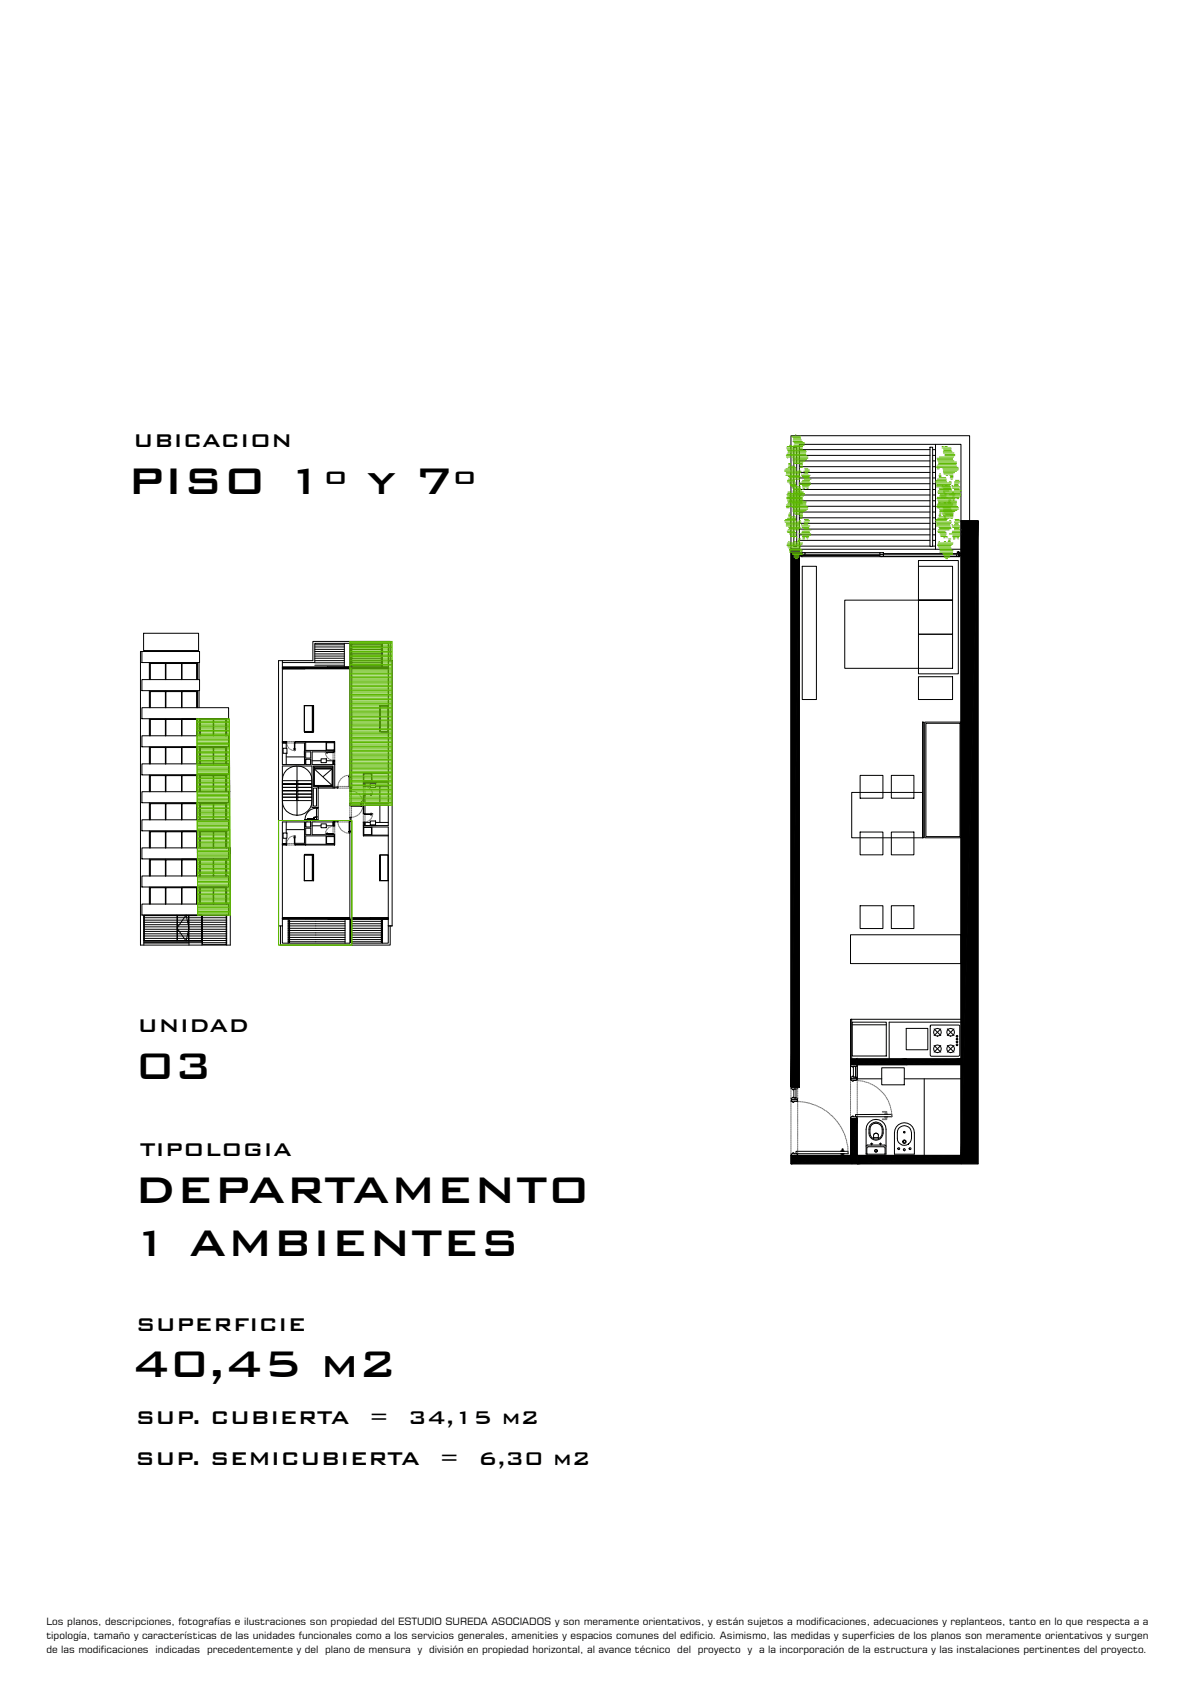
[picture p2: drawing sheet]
<svg xmlns="http://www.w3.org/2000/svg" width="210mm" height="297mm" viewBox="0 0 210 297" stroke-linecap="round" stroke-linejoin="round" font-family="sans-serif">
<g fill="none" stroke="#000" stroke-width=".18">
<path d="M140 78.9h.5v17.5h-.5zM140.9 79.3h23.1M164 78.9h.4v17.5h-.4zM164.4 79.3h.5M164.9 78.4v18.5M139.4 96.9h1.5v94.8h-1.5zM140.9 96.9h28.5M140.9 97.5h.3v.5h-.3zM140.9 80.3h23.1M140.9 81.3h23.1M140.9 82.3h23.1M140.9 83.3h23.1"/>
<path d="M140.9 84.3h23.1M140.9 85.3h23.1M140.9 86.3h23.1M140.9 87.3h23.1M140.9 88.3h23.1M140.9 89.3h23.1M140.9 90.3h23.1M140.9 91.3h23.1M140.9 92.3h23.1M140.9 93.3h23.1M140.9 94.3h23.1M140.9 95.3h23.1"/>
<path d="M140.9 96.3h23.1M141.2 98h13.9M141.2 97.6h.2M141.4 97.5h.5v.2h-.5zM141.4 97.4h-.2v.8h28v-.8h-.2M141.4 99.9h2.5v23.5h-2.5zM141.9 97.7h13.2M141.9 97.5h13.2M155.1 97.8h.6v.3h-.6zM155.1 97.5h.6v.2h-.6zM155.7 98.1h13M155.7 97.8h13"/>
<path d="M155.7 97.6h13.5M161.9 99.9v-1.1h7.1v20h-7.1v-.9h-13v-12.1h13M161.9 99.9v5.9h6v6h-6v-6h6v-5.9zM164.4 80.3h.5M164.4 81.3h.5M164.4 82.3h.5M164.4 83.3h.5M164.4 84.3h.5M164.4 85.3h.5M164.4 86.3h.5M164.4 87.3h.5M164.4 88.3h.5"/>
<path d="M164.4 89.3h.5M164.4 90.3h.5M164.4 91.3h.5M164.4 92.3h.5M164.4 93.3h.5M164.4 94.3h.5M164.4 95.3h.5M164.4 96.3h.5M168.7 97.8h.3v.3h-.3zM168.7 97.3l.3 .1zM169 98h.2M169.2 97.5h.2v.5h-.2z"/>
<path d="M169.4 91.9v-13.5h-28.5v18.5h-1.5v-20.1h31.5v15.1M169.4 91.9h3M169.4 91.9h3v113.3h-33v-1.4M25 114.9h10.2v1.9h-10.2zM25 119.8h10.2v2h-10.2zM25.3 114.9h-.5v51.8h15.8v-17.2h-.3M25.3 111.7h9.7v3h-9.7zM26.3 116.8v3M26.4 119.8v-2.9h8.4v2.9v-2.9h-2.8v2.9v-2.8h-2.7v2.8M29.2 116.9v2.9v-2.8h-2.7v2.8M32.1 119.8v-2.8h2.6v2.8M34.8 116.8v3"/>
<path d="M35.1 116.8v3M49.8 117.7l.1 .2zM49.8 116.5v18.3h3.9v-3.8h-1.7v-.2h1.9v1.5h5.1v.3M49.8 117.6h11.9M49.9 117.9h.1zM49.9 117.8h3.7M49.9 117.7h7.8M49.9 117.9h.1M50 117.9h3.6M53.6 117.8l.2 .1zM53.6 117.9h.2zM53.8 117.9h3.9"/>
<path d="M53.8 117.8h3.9M53.8 117.9h7.8M55.5 116.5h5.2M55.5 113.7h5.2M55.5 114.1h5.2M55.5 114.5h5.2M55.5 114.9h5.2M55.5 115.3h5.2M55.5 115.7h5.2M55.5 116.1h5.2M55.5 116.9h5.2M55.5 117.3h5.2"/>
<path d="M57.7 117.7h-7.8v.2h11.7v-.2M57.7 117.8l.1 .1zM57.7 117.7l.1 .1zM57.7 117.6l.1 .1zM57.8 117.7h3.7M57.8 117.6h3.7M57.8 117.8h3.7M57.8 117.8h3.8M60.7 113.5v4.1M61.5 117.7l.1 .1zM61.5 117.6l.1 .1zM61.6 117.7h.1"/>
<path d="M61.6 117.8l.1 .1zM61.7 113.5h.3v4.1h-.3zM61.7 117.6h.3v21.4h-.3zM61.8 113.6h.1v3.9h-.1zM62 117.6h6.5M62 117.8l.1 .1zM62 116.5h5.1M62 113.7h5.1M62 114.1h5.1M62 114.5h5.1M62 114.9h5.1M62 115.3h5.1"/>
<path d="M62 115.7h5.1M62 116.1h5.1M62 116.9h5.1M62 117.3h5.1M62.1 117.9h3.1M62.1 117.8h.1M62.1 117.7v.2h6.3l-.1-.2M62.1 117.7l.2 .1zM62.1 117.7h3.1M62.2 117.8h3M62.3 117.8h2.9M65.2 117.7h.2h-.2"/>
<path d="M65.2 117.8l.2 .1zM65.2 117.7l.2 .1zM65.4 117.8h3M65.4 117.8h2.9M65.4 117.7h2.9M65.4 117.7h2.9h-2.9M65.4 117.9h3M67.2 113.6l.1 3.9zM67.2 116.5h.1M67.2 113.7h.1M67.2 114.1h.1M67.2 114.5h.1"/>
<path d="M67.2 114.9h.1M67.2 115.3h.1M67.2 115.7h.1M67.2 116.1h.1M67.2 116.9h.1M67.2 117.3h.1M67.4 113.5v4.1M68.3 117.8l.1 .1zM68.3 117.7h.1M68.4 117.8l.1 .1zM68.5 116.5v-3h-13v3.3h-5.7M68.5 116.5v21.3h-4.4v.2"/>
<path d="M68.5 116.5h.6v46.8h-.6M68.8 116.5v-3.4h-13.6v3.4h-6.1v46.8h.7M161.9 111.8h6v6.1h-6zM161.9 119.3h6v4.1h-6zM25 124.8h15.3v1.9h-15.3zM25 129.8h15.3v1.9h-15.3zM25 134.7h15.3v2h-15.3zM25 139.6h15.3v2h-15.3zM26.3 121.8v3M26.3 126.7v3.1M26.3 131.7v3M26.3 136.7v2.9"/>
<path d="M26.4 124.8v-2.9h8.4v2.9v-2.9h-2.8v2.9v-2.8h-2.7v2.8M26.4 129.8v-3h8.4v3v-3h-2.8v3v-2.9h-2.7v2.9M26.4 134.7v-3h8.4v3v-3h-2.8v3v-2.9h-2.7v2.9M26.4 139.6v-2.9h8.4v2.9v-2.9h-2.8v2.9v-2.8h-2.7v2.8M29.2 121.9v2.9v-2.8h-2.7v2.8M29.2 126.8v3v-2.9h-2.7v2.9M29.2 131.7v3v-2.9h-2.7v2.9M29.2 136.7v2.9v-2.8h-2.7v2.8M32.1 124.8v-2.8h2.6v2.8M32.1 129.8v-2.9h2.6v2.9M32.1 134.7v-2.9h2.6v2.9M32.1 139.6v-2.8h2.6v2.8"/>
<path d="M34.8 121.8v3M34.8 126.7v3.1M34.8 131.7v3M34.8 136.7v2.9M35.1 121.8v3M35.2 126.7v3.1M35.2 131.7v3M35.2 136.7v2.9M37.6 129.8v-3h2.3v3M37.6 126.8h-2.3v3M37.6 126.9h-2.3v2.9M37.6 134.7v-3h2.3v3"/>
<path d="M37.6 131.7h-2.3v3M37.6 131.8h-2.3v2.9M37.6 139.6v-2.9h2.3v2.9M37.6 136.7h-2.3v2.9M37.6 136.8h-2.3v2.8M37.7 129.8v-2.9h2.1v2.9M37.7 134.7v-2.9h2.1v2.9M37.7 139.6v-2.8h2.1v2.8M40 126.7v3.1M40 131.7v3M40 136.7v2.9M40.3 139.6h.3"/>
<path d="M49.8 130.8h.1v.2zM49.8 131h.7v1M49.8 137.7v.6h2.5v.6h-2.5v-.6h2.5v-.6zM49.8 138.9h2.5v.5h-2.5v.6h2.5v-.6h-2.5zM49.9 130.9h.5zM49.9 131h.5M49.9 130.8h.5M49.9 132h.7v.8h-.7zM50.4 130.8h.1v.2zM50.5 130.8h.1l-.1 .2zM50.5 132.8v2M50.5 133.5h3.2"/>
<path d="M51.9 130.9l.1 1.5zM51.9 130.8h.1v.2zM52 130.8h1.9zM52.3 135.1a2.46 2.46 0 0 0-2.5 2.5M52.3 137.7h.2M52.4 135.1v2.6M52.5 137.7h2.5v.6h-2.5v.6h2.5v-.6h-2.5zM52.5 138.9h2.5v.5h-2.5v.6h2.5v-.6h-2.5zM52.5 135.1a2.53 2.53 0 0 1 2.5 2.5M53.6 124.4h1.5v4.6h-1.5zM53.7 124.5h1.4v4.5h-1.4zM53.7 129.1h1.6z"/>
<path d="M53.9 132.6h.9v1.1h-.9zM53.9 133.9v.9M53.9 130.9h3.6v1.4M53.9 130.8h5.1M53.9 133.9h.9v.9h-.9zM54.8 133.9v.9M55 134.2h1.6M55.1 124.4l.1 4.6zM55.2 124.4l.1 4.6zM55.2 139h.6v3.2h-.6zM55.4 135.2h3.2v.2h-3.2zM55.4 135.6l3.1 2.9h-3.1v-2.9h3.1l.1 3v-3h-3.2v3l.7-.1"/>
<path d="M56.1 138.8h2.6M56.6 133.8h.9v.7h-.9zM57.4 132.6l1.4 .1zM57.5 134.2h1.2v.6M57.6 131h1.3M57.6 130.9h1.3v1.3h-1.3zM58.5 135.6l-1.5 1.3M58.7 139h-2.6v-.3v3.7h-1.1v-7.3h-5.2v9.6h9.2M58.7 132.6h.3zM58.7 134.1h.3zM58.7 134.7l.3 .1zM58.7 134.2h.3z"/>
<path d="M58.8 134.2l.1 .5zM59 132.6h-4v2.2h4v4.2h-.3v-3.9h-3.5v3.6h3.5M59 130.8v1.8zM59 138.7l.1 .3zM59 134.2v.5M59.1 138.8l.3 .1zM59.4 138.7l.1 .3zM59.5 138.7l.1 .3zM61.5 136.9h.1M61.5 136.9l.1 .1zM61.6 136.7v2.1zM61.6 136.9h.1z"/>
<path d="M61.6 138.7l.1 .3zM61.6 137v-.1v.1M61.7 139.5h.3zM61.7 139h.3zM61.7 139.4h.3zM61.7 136.9l.1 .2zM61.8 139l.1 .4zM64.1 138.6l.2 .1zM64.1 136.3v1.7zM64.1 138.1h.2zM64.1 138.6h.2zM64.1 138.1v.6"/>
<path d="M64.1 138h4.4v3.6h-4.2v-1.4h-.2M64.1 136.3h4.4M64.1 136.4h1.4v1.3h-1.4zM64.1 136.5h1.4M64.2 138.1l.1 .5zM64.3 138v.7M64.3 138.6h1M65.3 138.2h.9v.7h-.9zM66.2 138.6h2.3M66.9 124.5l.1 4.6zM67 138.6v3M67 124.5h1.5v4.6h-1.5z"/>
<path d="M67.1 124.5h1.3v4.5h-1.3zM68.5 136.4h-2.9v1.4M25 149.5h15.3v2h-15.3zM25 154.5h15.3v1.9h-15.3zM25 159.4h15.3v2h-15.3zM25 144.6h15.3v1.9h-15.3zM26.3 141.6v3M26.3 146.5v3M26.3 151.5v3M26.3 156.4v3M26.4 154.5v-3h8.4v3v-3h-2.8v3v-2.9h-2.7v2.9M26.4 159.4v-2.9h8.4v2.9v-2.9h-2.8v2.9v-2.9h-2.7v2.9"/>
<path d="M26.4 144.6v-3h8.4v3v-3h-2.8v3v-2.9h-2.7v2.9M26.4 149.5v-2.9h8.4v2.9v-2.9h-2.8v2.9v-2.8h-2.7v2.8M29.2 151.5v3v-2.9h-2.7v2.9M29.2 156.5v2.9v-2.9h-2.7v2.9M29.2 141.6v3v-2.9h-2.7v2.9M29.2 146.6v2.9v-2.8h-2.7v2.8M32.1 154.5v-2.9h2.6v2.9M32.1 159.4v-2.9h2.6v2.9M32.1 144.6v-2.9h2.6v2.9M32.1 149.5v-2.8h2.6v2.8M34.8 141.6v3M34.8 146.5v3"/>
<path d="M34.8 151.5v3M34.8 156.4v3M35.2 141.6v3M35.2 146.5v3M35.2 151.5v3M35.2 156.4v3M37.6 154.5v-3h2.3v3M37.6 151.5h-2.3v3M37.6 151.6h-2.3v2.9M37.6 159.4v-2.9h2.3v2.9M37.6 156.5h-2.3v2.9M37.6 144.6v-3h2.3v3"/>
<path d="M37.6 141.6h-2.3v3M37.6 141.7h-2.3v2.9M37.6 149.5v-2.9h2.3v2.9M37.6 146.6h-2.3v2.9M37.6 146.7h-2.3v2.8M37.7 154.5v-2.9h2.1v2.9M37.7 159.4v-2.9h2.1v2.9M37.7 144.6v-2.9h2.1v2.9M37.7 149.5v-2.8h2.1v2.8M40 141.6v3M40 146.5v3M40 151.5v3"/>
<path d="M40 156.4v3M49.8 148.8l.1 .2zM49.8 140h2.5v.6h-2.5zM49.8 140.6h2.5v.6h-2.5zM49.9 148.8l.5 .1zM49.9 148.8h.5M49.9 149h.5M49.9 146.9h.7v.9h-.7zM50.4 148.8l.1 .2zM50.5 148.8v.2zM50.5 144.9v2M50.5 146.3h3.2"/>
<path d="M50.5 147.8v1h-.7M51.9 147.4l.1 1.4zM52 148.8v.2zM52 148.9l1.9 .1zM52.3 141.2h.2M52.4 141.2v2.6M52.5 140h2.5v.6h-2.5zM52.5 140.6h2.5v.6h-2.5zM53.6 150.7h1.5v4.6h-1.5zM53.7 150.8h1.4v4.5h-1.4zM53.7 150.7h1.6zM53.8 144.5l2.1 .1z"/>
<path d="M53.9 144.9v.9M53.9 149h5.1M53.9 144.9h.9v.9h-.9zM53.9 146h.9v1.2h-.9zM54 144.6v.1h.3l-.3-.1M54.2 144.5v-.1h1.2v.1M54.8 144.9v.9M55 141.3a2.61 2.61 0 0 1-2.6 2.5 2.61 2.61 0 0 1-2.6-2.5M55 145.6h1.6M55.1 150.7l.1 4.6zM55.2 144.6h.4v.1h-.3zM55.2 150.7l.1 4.6z"/>
<path d="M55.3 144.1h.3h-.2l.1 .6zM55.6 144.1h.2zM55.8 142.5v2.1M55.8 144.6l.3 .1zM55.8 142.5h.3zM55.8 144l.1 .1zM55.9 142.5a2.1 2.1 0 0 0-2.1 2.1v-.1M56.1 142.5v2.1M56.6 145.3h.9v.7h-.9zM57.4 147l1.4 .1zM57.5 147.4v1.5h-3.6M57.6 148.8h1.3"/>
<path d="M57.6 147.5h1.3v1.4h-1.3zM58.7 144.9v.7h-1.2M58.7 147.1l.3 .1zM58.7 145.7h.3zM58.7 144.9l.3 .1zM58.7 145.5l.3 .1zM58.8 145l.1 .5zM59 147.2v1.8zM59 147.2v.2h-5.1v1.5h-1.9v-.2h1.7v-3.8h-3.9v18.4M59 144.7l.1 .2zM59 144.7v.8M59 144.9h-4v2.3h4"/>
<path d="M59.1 144.8l.3 .1zM59.4 144.7h.1v.2zM59.5 144.7h.1v.2zM61.5 146.7h.1M61.5 146.6l.1 .2zM61.6 144.9v2zM61.6 144.7h.1v.2zM61.6 146.7h.1zM61.6 146.6v.2v-.2M61.7 142l.3 .1zM61.7 144.1l.3 .1zM61.7 144.6l.3 .1z"/>
<path d="M61.7 144.2l.3 .1zM61.7 141.6h.3zM61.7 141.6v.4h2.4M61.7 144.8h.3v17.3h-.3zM61.7 146.6l.1 .1zM61.8 144.3l.1 .3zM61.9 142.1l2.1 .1zM61.9 141.5l2.1 .1zM63.6 141.9l.2 .1zM63.6 141.7h.2h-.2M63.7 142.1h.1h-.1M63.7 142.2h.1h-.1"/>
<path d="M63.7 141.6h.1h-.1M63.7 141.5h.1zM63.7 142l.1 .1zM63.7 142.2h.1M63.7 141.6l.1 .1zM63.7 141.4h.1M64.1 143.5h.2zM64.1 144.9l.2 .1zM64.1 145.6v1.8zM64.1 145.5l.2 .1zM64.1 145.1h.2zM64.1 142v1.5z"/>
<path d="M64.1 140.1l.2 .1zM64.1 140.2v1.4zM64.1 145v.5M64.1 143.5h.2v-1.5h4.2v3.6h-4.4M64.1 145.6v.2h4.4v17.5M64.1 140.2v1.4M64.1 142v1.5M64.1 147.4h4.4M64.1 145.9h1.4v1.4h-1.4zM64.1 147.2h1.4M64.2 145.1l.1 .4zM64.3 143.5h1.4v.1h-1.4z"/>
<path d="M64.3 140l1.4 .1zM64.3 145h1M64.3 145v.6M65.3 144.8h.9v.7h-.9zM65.6 145.8v1.5h2.9M66.2 145h2.3M66.9 150.7l.1 4.6zM67 142v3M67 150.7h1.5v4.6h-1.5zM67.1 150.8h1.3v4.5h-1.3zM25.4 161.8h14.6M25.4 166.3h7.9"/>
<path d="M25.4 165.9h10.2M25.4 161.4v5.3M25.4 161.5h14.6M25.4 162.3h14.6M25.4 162.6h14.6M25.4 163.1h14.6M25.4 163.4h14.6M25.4 163.9h14.6M25.4 164.3h14.6M25.4 164.7h14.6M25.4 165.1h14.6M25.4 165.5h14.6"/>
<path d="M25.4 165.9h14.6M25.4 166.2h14.6M25.4 161.4h10.2v4.5h-10.2zM25.4 161.5h10.1v4.4h-10.1zM31.2 161.4v4.5M31.3 161.5h1.9v4.4h-1.9zM32.8 161.4l.5 2.3-.5 2.2-1.6-2.2zM33.3 161.4v5.3M35.6 161.4v5.3M35.7 161.5h4.2v5h-4.2zM40 161.4v5.3M49.4 163.3v3.4h19.4v-3.4"/>
<path d="M49.8 161.9l.1 .2zM49.9 161.8l.1 .1zM49.9 161.9h.1M49.9 162h3.9M49.9 162.1h7.9M50 161.9h3.8M50 161.8h3.8M50.8 163.3h.1M50.8 162.1v4.2M50.8 162.5h.1M50.8 162.9h.1M50.8 163.7h.1"/>
<path d="M50.8 164.1h.1M50.8 164.5h.1M50.8 164.9h.1M50.8 165.3h.1M50.8 165.7h.1M50.8 166.1h.1M50.9 162.3h.2v3.9h-.2zM51.1 163.3h9.7M51.1 162.5h9.7M51.1 162.9h9.7M51.1 163.7h9.7M51.1 164.1h9.7"/>
<path d="M51.1 164.5h9.7M51.1 164.9h9.7M51.1 165.3h9.7M51.1 165.7h9.7M51.1 166.1h9.7M53.8 161.9l.1 .1zM53.8 161.8l.1 .1zM53.9 162h3.9M53.9 161.9h3.9M53.9 161.9h7.7M57.8 161.9l.2 .1zM57.8 162l.2 .1z"/>
<path d="M57.9 162.1h.1M57.9 162.1h-8v-.3h11.7v.3M58 162.1h3.5h-3.5h3.4M58 162h3.5M58 162h3.6M60.8 162.1v4.2M61.4 162.1h.2zM61.5 162l.1 .1zM61.5 162.1h-3.5h3.5M61.6 161.9l.1 .1zM61.7 162.1v4.2h-11.9v-3M61.8 162.3h.1v3.9h-.1z"/>
<path d="M62 161.9l.1 .1zM62 163.3h5.2M62 162.5h5.2M62 162.9h5.2M62 163.7h5.2M62 164.1h5.2M62 164.5h5.2M62 164.9h5.2M62 165.3h5.2M62 165.7h5.2M62 166.1h5.2M62.1 161.9h3.1"/>
<path d="M62.1 162h.1M62.1 162h.2zM62.2 162h3M62.2 162h3h-2.9M65.2 162l.2 .1zM65.2 161.9h.2zM65.2 162h.2zM65.2 162.1h-3.1v-.3h6.3l-.1 .3M65.4 162h3M65.4 161.9h3M65.4 161.9h2.9M65.4 162.1h2.9"/>
<path d="M65.4 162h2.9M67.2 162.3l.1 3.9zM67.3 163.3h.1M67.3 162.5h.1M67.3 162.9h.1M67.3 163.7h.1M67.3 164.1h.1M67.3 164.5h.1M67.3 164.9h.1M67.3 165.3h.1M67.3 165.7h.1M67.3 166.1h.1"/>
<path d="M67.4 162.1v4.2M68.3 162.1h.1M68.3 161.9h.1zM68.4 161.9l.1 .1zM68.5 162.1h-6.5v4.2h6.5v-3M139.4 193.6l.6-.1v.1h.6v.2l-1.1 .1zM139.5 193.9h1l.1 .3h-.6v.2h-.3v-.2h-.3zM139.5 191.7h1l.1 .3h-.6v.2h-.3v-.2h-.3zM140 192h.3v1.6h-.3zM139.4 203.5h.3v-.2h.3v.2h.6v.1l-.1 .2h-1zM140.3 203h9.2v.5h-9.2zM147.9 203.8h.7v.2h-.7z"/>
<path d="M148.3 203.5h.5zM148.3 203h.5zM148.5 203.5h.1v.3h-.1zM148.5 202.6h.1v.4h-.1z"/>
</g>
<g fill="none" stroke="#767676" stroke-width=".18">
<path d="M50.5 130.8h.3M50.6 131.4l.1 .2M50.8 131.7l.1 .3M50.8 131h-.3l.1 .3M50.9 130.8h.3M50.9 131h.3M51.1 132l.1 .2M51.3 130.8h.3M51.3 131h.3M51.4 132.2l.2 .1M51.7 131h.3M51.7 132.3l.3 .1"/>
<path d="M51.7 130.8h.3M51.8 132v.2zM51.8 132.2h.1M51.9 132.1v.1zM52 132.1v.1v-.1M52.1 132v.2zM52.1 132.2h.1M57.4 132.6v.3M57.4 133.1l.1 .2M57.5 132.7l.2 .1zM57.6 132.8h.1M57.6 132.5v.1z"/>
<path d="M57.6 132.8h.1zM57.6 132.5h.1zM57.6 133.4l.1 .2M57.7 132.6h-.2h.2M57.8 133.7l.2 .1M58.1 133.9l.2 .1M58.7 132.6v.3M58.7 133.1v.2M58.7 133.4v.3M58.7 133.8v.3l-.2-.1M59 132.6v.3M59 133.1v.2"/>
<path d="M59 133.4v.3M59 133.8v.3M59.1 138.7h.3M59.1 139h.3M59.6 139h.2M59.6 138.7h.2M59.6 138.5v.3M59.6 138.2v.2M59.8 137.8l-.1 .2M59.9 139h.3M59.9 138.7h.3M60 137.5l-.1 .2"/>
<path d="M60.2 137.2l-.1 .2M60.3 139h.2M60.3 138.7h.2M60.5 137l-.1 .2M60.7 139h.2M60.7 138.7h.2M60.9 136.8l-.2 .1M61 139h.3M61 138.7h.3M61.3 136.7l-.3 .1M61.4 139h.2M61.4 138.7h.2"/>
<path d="M61.6 136.7h-.2M61.7 139v.4M61.7 139.5v.2M61.7 139.9v.2M61.9 139.5l.2 .1M62 139v.4M62 139.5v.2M62 139.9v.2M62.3 139.6h.2M62.6 139.7h.3M62.9 139.8l.3 .2M64.1 138.7v.3"/>
<path d="M64.1 139.1v.3M64.1 139.5v.2M64.1 139.8v.3M64.3 139.1v.3M64.3 139.5v.2M64.3 139.8v.3M64.6 138.7h-.3v.3M64.7 138.8l.2 .1M65.1 138.9l.1 .2M65.3 139.2l.2 .2M65.3 139.9l.2 .1zM65.4 140h.1z"/>
<path d="M65.5 139.5l.2 .2M65.7 139.8v.3M50.5 149h.3M50.6 148.5l-.1 .3h.3M50.7 148.1l-.1 .2M50.9 147.8l-.1 .2M50.9 149h.3M50.9 148.8h.3M51.2 147.6l-.1 .1M51.3 149h.3M51.3 148.8h.3M51.6 147.4l-.2 .1"/>
<path d="M51.7 148.8h.3M51.7 149h.3M51.8 147.6v.1zM51.8 147.6h.1M51.9 147.5v.2zM52 147.7v-.2v.2M52 147.4h-.3M52 147.6h.1zM52.1 147.6v.1zM57.4 146.9v.2M57.5 146.5l-.1 .2M57.5 147.1l.2 .1z"/>
<path d="M57.6 146.9v.1zM57.6 147.2h.1M57.6 146.9h.1zM57.6 147.2h.1zM57.7 147h-.2h.2M57.7 146.2l-.1 .2M58 145.9l-.2 .2M58.3 145.8l-.2 .1M58.5 145.8l.2-.1v.3M58.7 146.1v.2M58.7 146.5v.2M58.7 146.9v.2"/>
<path d="M59 145.7v.3M59 146.1v.2M59 146.5v.2M59 146.9v.2M59.1 144.9h.3M59.1 144.7h.3M59.6 144.9v.2M59.6 144.7h.2M59.6 144.9h.2M59.6 145.2v.3M59.7 145.6l.1 .2M59.9 145.9l.1 .2"/>
<path d="M59.9 144.7h.3M59.9 144.9h.3M60.1 146.2l.1 .2M60.3 144.7h.2M60.3 144.9h.2M60.4 146.5l.1 .1M60.7 144.7h.2M60.7 144.9h.2M60.7 146.7l.2 .1M61 146.9h.3M61 144.7h.3M61 144.9h.3"/>
<path d="M61.4 146.9h.2M61.4 144.7h.2M61.4 144.9h.2M61.7 140.3v.2M61.7 140.6v.3M61.7 141v.2M61.7 141.4v.2M61.7 142.1v.2M61.7 142.4v.3M61.7 142.8v.2M61.7 143.2v.2M61.7 143.6v.2"/>
<path d="M61.7 143.9v.2M61.7 144.3v.3M62 140.3v.2M62 140.6v.3M62 141v.3M62 141.4v.2M62 142.1v.2M62 142.4v.3M62 142.8v.2M62 143.2v.2M62 143.6v.2M62 143.9v.2"/>
<path d="M62 144.3v.3M62.1 144.1h-.2M62.5 144l-.2 .1M62.9 143.9l-.3 .1M63.2 143.7l-.3 .1M63.2 140l.2 .2M63.4 143.4l-.2 .2M63.5 140.3l.2 .2M63.7 143.1l-.2 .2M63.7 140.6l.1 .2M63.8 142.8l-.1 .2M63.9 141v.2"/>
<path d="M63.9 141.4l.1 .2M63.9 142.5v.2M64 142.1l-.1 .2M64.1 143.5v.3M64.1 143.9v.3M64.1 144.3v.3M64.1 144.7v.2M64.3 143.5v.3M64.3 143.9v.3M64.3 144.3v.3M64.3 144.7v.2h.3M64.9 144.8l-.2 .1"/>
<path d="M65.2 144.6l-.1 .1M65.3 143.7h.2h-.2M65.3 143.4h.2h-.2M65.3 140.2l.2 .1zM65.4 143.6h.1h-.1M65.4 143.5h.1h-.1M65.4 140h.1h-.1M65.4 140.1h.1h-.1M65.4 143.6l.1 .1zM65.4 143.4l.1 .1zM65.4 140.1l.1 .1zM65.5 144.3l-.2 .2"/>
<path d="M65.7 143.9l-.2 .2M65.7 143.5v.3M139.4 192v.2M139.4 192.3v.3M139.4 192.7v.3M139.4 193.1v.2M139.4 193.5v.1M139.4 194.2v.3M139.4 194.6v.2M139.4 194.9v.3M139.4 195.3v.3M139.4 195.7v.3"/>
<path d="M139.4 196.1v.2M139.4 196.5v.2M139.4 196.8v.3M139.4 197.2v.2M139.4 197.6v.2M139.4 198v.2M139.4 198.3v.3M139.4 198.7v.3M139.4 199.1v.2M139.4 199.5v.2M139.4 199.9v.2M140.3 194.2l.2 .1"/>
<path d="M140.6 192v.2M140.6 192.3v.3M140.6 192.7v.3M140.6 193.1v.2M140.6 193.5v.1M140.6 194.2v.3M140.6 194.6v.3M140.6 194.9v.3M140.6 195.3v.3M140.6 195.7v.3M140.6 196.1v.2M140.6 196.5v.2"/>
<path d="M140.6 196.8v.3M140.6 197.2v.3M140.6 197.6v.2M140.6 198v.2M140.6 198.3v.3M140.6 198.7v.3M140.6 199.1v.2M140.6 199.5v.2M140.6 199.9v.2M140.7 194.3h.2M141 194.3h.3M141.4 194.3l.2 .1"/>
<path d="M141.8 194.4h.2M142.2 194.4l.2 .1M142.5 194.5l.2 .1M142.9 194.6l.2 .1M143.2 194.7l.3 .1M143.6 194.9h.2M143.9 195l.2 .1M144.3 195.2h.2M144.6 195.3l.2 .1M144.9 195.5l.3 .1M145.2 195.7l.3 .1M145.6 195.9l.2 .1"/>
<path d="M145.9 196.1l.2 .2M146.2 196.3l.1 .2M146.4 196.6l.2 .2M146.7 196.8l.2 .2M147 197.1l.2 .2M147.2 197.4l.2 .2M147.5 197.7l.2 .2M147.7 198l.2 .2M147.9 198.2l.2 .3M148.1 198.6l.2 .2M148.3 198.9l.2 .2M148.5 199.2l.1 .3"/>
<path d="M148.7 199.6l.1 .2M148.8 199.9l.1 .3M139.4 200.2v.2M139.4 200.6v.2M139.4 201v.2M139.4 201.3v.3M139.4 201.7v.3M139.4 202.1v.3M139.4 202.5v.2M139.4 202.8v.3M139.4 203.2v.3M140.6 200.2v.2"/>
<path d="M140.6 200.6v.2M140.6 201v.2M140.6 201.3v.3M140.6 201.7v.3M140.6 202.1v.3M140.6 202.5v.2M140.6 202.8v.3M140.6 203.2v.3M149 200.2l.1 .3M149.1 200.6v.2M149.2 201l.1 .2M149.3 201.3v.3"/>
<path d="M149.4 201.7v.2M149.4 202.1l.1 .2M149.5 202.8v.3M149.5 202.4v.3M149.5 203.2v.3"/>
</g>
<path d="M53.7 132.4h.1M53.7 132.4v.8" fill="none" stroke="#000" stroke-width=".21"/>
<g fill="none" stroke="#5cb800" stroke-width=".18">
<path d="M138.6 79h2.9M138.7 78.7h2.9M138.7 79.2h2.9M138.8 79.5h3.3M138.9 79.9h3.2M138.9 79.7h3.3M139.1 78.5h.6M139.5 76.9h1.6M139.7 77.1h1.5M139.7 77.9h1.8M139.8 77.6h1.5M139.8 77.4h1.4"/>
<path d="M139.9 78.5h1.9M139.9 78.1h2M140 78.3h1.9M140.2 76.7h.2M166 78.7h.4M166 79h1.7M166.2 79.7h1.7M166.3 79.2h1.4M166.3 79.9h1.9M166.3 79.5h1.5M166.5 78.7h.5M138.3 82.9h2.1"/>
<path d="M138.3 83.1h3M138.4 91.6h1.9M138.5 82.7h1.9M138.5 83.8h2.5M138.6 80.3h3.7M138.6 83.4h2.6M138.6 89.3h3.8M138.6 80.6h.7M138.6 83.6h2.4M138.6 89.1h3.6M138.6 89.5h.6M138.6 80.1h3.5"/>
<path d="M138.6 87.7h2.9M138.6 87.9h2.9M138.7 87.2h3.2M138.8 84.7h1.4M138.8 85h1.4M138.8 87.5h2.9M138.8 88.2h2.8M138.8 91.4h1.5M138.8 87h3.1M138.8 88.9h3.3M138.9 80.8h.1M138.9 86.8h.6"/>
<path d="M138.9 88.4h3.3M138.9 82.4h1.4M138.9 84h2.2M138.9 88.6h3.3M139 81.7h.4M139 82h.4M139 84.5h2M139 90.7h.4M139 90.9h.4M139 82.2h1.2M139 91.1h1.3M139.1 84.2h2.1"/>
<path d="M139.1 85.2h1.3M139.1 90.5h.2M139.2 85.4h1.1M139.3 85.6h1.2M139.4 85.9h1.8M139.5 80.6h3M139.6 89.5h2.9M139.7 80.8h2.8M139.7 81.1h2.6M139.7 81.3h2.3M139.7 86.1h1.5M139.7 86.6h1.7"/>
<path d="M139.7 86.8h2M139.7 89.8h2.8M139.7 90h2.5M139.7 90.2h2.2M139.8 81.5h1.8M139.8 86.3h1.4M139.8 90.5h1.8M140 81.7h1.5M140.1 90.7h1.4M140.8 85.2h.4M140.8 85.4h2.2M140.9 82.9h.2"/>
<path d="M141 82h.6M141 82.2h.6M141 82.4h.5M141 91.1h.6M141 90.9h.6M141 91.4h.4M141.3 83.8h1.6M141.3 85.2h1.7M141.3 83.6h.1M141.3 85h1.4M141.4 84h1.3M141.4 85.6h1.3"/>
<path d="M141.4 84.7h1.4M141.4 85.9h1.2M141.5 86.3h.1M141.5 84.2h1.2M141.5 86.1h.4M141.6 83.1h1.1M141.6 83.6h.9M141.7 84.5h1.3M141.8 82.7h.7M141.8 91.6h.8M141.9 83.4h.6M141.9 82.9h.8"/>
<path d="M142.2 86.1h.3M164.8 85h2.2M164.8 91.8h2.1M164.9 92.1h2.9M164.9 84.7h2M164.9 85.2h2.9M165 91.6h2M165.1 82.4h3.9M165.1 85.6h2.4M165.1 85.9h2.6M165.1 89.3h3.8M165.1 92.8h2.5"/>
<path d="M165.1 82.2h3.6M165.1 85.4h2.6M165.1 92.3h2.6M165.1 92.5h2.4M165.1 80.8h2.9M165.1 82.7h.6M165.1 87.9h3.3M165.1 89.1h3.6M165.1 89.5h3.9M165.2 81.1h2.8M165.2 87.7h4M165.2 84.5h1.7"/>
<path d="M165.2 96.2h2.6M165.3 81.3h2.9M165.3 86.8h3.9M165.3 88.2h3.1M165.3 91.4h2.1M165.3 93.7h1.4M165.3 96h2.7M165.3 82h3.3M165.3 88.9h3.3M165.4 86.6h2.5M165.4 87h4M165.4 88.4h3.3"/>
<path d="M165.4 93.9h1.4M165.4 95.8h2.7M165.4 96.4h2.2M165.4 81.5h3.3M165.4 93.4h2M165.4 81.7h3.3M165.4 88.6h3.3M165.5 83.8h.4M165.5 90.9h.4M165.5 93h2.2M165.5 95.5h.2M165.5 84h.4"/>
<path d="M165.5 84.2h1.3M165.5 86.1h2.2M165.5 90.7h.4M165.5 91.1h2.6M165.6 80.6h2.6M165.6 86.3h2.2M165.6 89.8h3.4M165.6 93.2h2.1M165.6 96.6h2.1M165.6 83.6h.3M165.6 87.5h3.9M165.6 90.2h2.8"/>
<path d="M165.7 90h3M165.7 90.5h.1M165.7 94.1h1.2M165.7 96.9h2.1M165.7 97.1h2.4M165.7 97.4h2.3M165.7 87.2h3.8M165.8 94.4h1M165.8 94.6h1.2M166 90.5h2.1M166.2 82.7h2.8M166.2 90.7h1.9"/>
<path d="M166.2 97.6h1.8M166.2 97.8h1.8M166.2 83.1h2.5M166.2 90.9h1.9M166.3 82.9h2.7M166.3 83.4h2.1M166.3 94.8h.4M166.4 83.6h1.7M166.4 98h1.1M166.4 95.5h.4M166.4 98.3h1M166.5 80.1h1.9"/>
<path d="M166.5 80.3h1.9M166.7 98.5h.4M166.8 83.8h.4M166.9 94.8h.1M167.1 95.5h.5M167.2 95.3h.4M167.2 95h.5M167.3 85h.4M167.3 94.1h2.2M167.3 91.8h.4M167.4 83.8h.7M167.5 84.2h.6"/>
<path d="M167.5 84h.6M167.6 91.4h.4M167.6 84.5h.3M167.8 85.6h.2M167.8 92.5h.2M167.8 85.9h1.5M167.8 92.8h1.6M167.8 93.9h1.5M167.9 93.7h1.3M167.9 86.1h1.3M167.9 93h1.3M167.9 94.6h1.3"/>
<path d="M167.9 94.4h1.6M168 94.8h.5M168 95h.4M168.1 85.6h.9M168.1 86.6h1.4M168.2 86.3h1M168.2 92.1h1M168.2 92.5h.8M168.2 93.2h1M168.2 93.4h1.4M168.2 85h1.1M168.2 85.2h1"/>
<path d="M168.2 85.4h.8M168.3 91.6h.8M168.3 92.3h.7M168.4 91.8h.9M168.4 84.7h.7M168.6 87.9h.5M168.6 94.8h.5M168.8 95h.2M61.7 113.1h7.4v28.9h-7.4zM61.7 113.3h7.4M61.7 113.5h7.4M61.7 113.7h7.4"/>
<path d="M61.7 114h7.4M61.7 114.2h7.4M61.7 114.4h7.4M61.7 114.6h7.4M61.7 114.9h7.4M61.7 115.1h7.4M61.7 115.4h7.4M61.7 115.6h7.4M61.7 115.8h7.4M61.7 116h7.4M61.7 116.2h7.4M61.7 116.5h7.4"/>
<path d="M61.7 116.7h7.4M61.7 116.9h7.4M61.7 117.2h7.4M61.7 117.4h7.4M61.7 117.6h7.4M61.7 117.9h7.4M61.7 118.1h7.4M61.7 118.3h7.4M61.7 118.5h7.4M61.7 118.8h7.4M61.7 119h7.4M61.7 119.3h7.4"/>
<path d="M61.7 119.5h7.4M61.7 119.7h7.4M61.7 119.9h7.4M34.7 127h5.7M34.7 127.2h5.7M34.7 127.4h5.7M34.7 127.7h5.7M34.7 127.9h5.7M34.7 128.1h5.7M34.7 128.4h5.7M34.7 128.6h5.7M34.7 128.8h5.8"/>
<path d="M34.7 129h5.8M34.7 129.3h5.8M34.7 129.5h5.8M34.7 129.7h5.8M34.7 130h5.8M34.7 130.2h5.8M34.7 130.4h5.8M34.7 130.6h5.8M34.7 130.9h5.8M34.7 131.1h5.8M34.7 131.3h5.8M34.7 131.6h5.8"/>
<path d="M34.7 131.8h5.8M34.7 132h5.8M34.7 132.2h5.8M34.7 132.5h5.8M34.7 132.7h5.8M34.7 132.9h5.8M34.7 133.2h5.8M34.7 133.4h5.8M34.7 133.6h5.8M34.7 133.9h5.8M34.7 134.1h5.8M34.7 134.3h5.8"/>
<path d="M34.7 134.5h5.8M34.7 134.8h5.8M34.7 126.8h5.7l.2 34.6h-5.8zM34.8 135h5.7M34.8 135.3h5.7M34.8 135.5h5.7M34.8 135.7h5.7M34.8 135.9h5.7M34.8 136.1h5.7M34.8 136.4h5.7M34.8 136.6h5.7M34.8 136.9h5.7"/>
<path d="M34.8 137.1h5.7M34.8 137.3h5.7M34.8 137.5h5.7M34.8 137.8h5.7M34.8 138h5.7M34.8 138.2h5.7M34.8 138.5h5.7M34.8 138.7h5.7M34.8 138.9h5.7M34.8 139.1h5.7M34.8 139.4h5.7M34.8 139.6h5.7"/>
<path d="M34.8 139.8h5.7M61.7 120.1h7.4M61.7 120.4h7.4M61.7 120.6h7.4M61.7 120.9h7.4M61.7 121.1h7.4M61.7 121.3h7.4M61.7 121.5h7.4M61.7 121.8h7.4M61.7 122h7.4M61.7 122.2h7.4M61.7 122.5h7.4"/>
<path d="M61.7 122.7h7.4M61.7 122.9h7.4M61.7 123.1h7.4M61.7 123.4h7.4M61.7 123.6h7.4M61.7 123.8h7.4M61.7 124.1h7.4M61.7 124.3h7.4M61.7 124.5h7.4M61.7 124.8h7.4M61.7 125h7.4M61.7 125.2h7.4"/>
<path d="M61.7 125.4h7.4M61.7 125.7h7.4M61.7 125.9h7.4M61.7 126.1h7.4M61.7 126.4h7.4M61.7 126.6h7.4M61.7 126.8h7.4M61.7 127h7.4M61.7 127.3h7.4M61.7 127.5h7.4M61.7 127.7h7.4M61.7 128h7.4"/>
<path d="M61.7 128.2h7.4M61.7 128.4h7.4M61.7 128.7h7.4M61.7 128.9h7.4M61.7 129.1h7.4M61.7 129.3h7.4M61.7 129.6h7.4M61.7 129.8h7.4M61.7 130h7.4M61.7 130.3h7.4M61.7 130.5h7.4M61.7 130.7h7.4"/>
<path d="M61.7 130.9h7.4M61.7 131.2h7.4M61.7 131.4h7.4M61.7 131.7h7.4M61.7 131.9h7.4M61.7 132.1h7.4M61.7 132.3h7.4M61.7 132.5h7.4M61.7 132.8h7.4M61.7 133h7.4M61.7 133.3h7.4M61.7 133.5h7.4"/>
<path d="M61.7 133.7h7.4M61.7 133.9h7.4M61.7 134.2h7.4M61.7 134.4h7.4M61.7 134.6h7.4M61.7 134.9h7.4M61.7 135.1h7.4M61.7 135.3h7.4M61.7 135.6h7.4M61.7 135.8h7.4M61.7 136h7.4M61.7 136.2h7.4"/>
<path d="M61.7 136.4h7.4M61.7 136.7h7.4M61.7 136.9h7.4M61.7 137.2h7.4M61.7 137.4h7.4M61.7 137.6h7.4M61.7 137.8h7.4M61.7 138h7.4M61.7 138.3h7.4M61.7 138.5h7.4M61.7 138.8h7.4M61.7 139h7.4"/>
<path d="M61.7 139.2h7.4M61.7 139.4h7.4M61.7 139.7h7.4M61.7 139.9h7.4M34.8 140.1h5.7M34.8 140.3h5.7M34.8 140.5h5.7M34.8 140.8h5.7M34.8 141h5.7M34.8 141.2h5.7M34.8 141.4h5.7M34.8 141.6h5.7"/>
<path d="M34.8 141.9h5.7M34.8 142.1h5.7M34.8 142.4h5.7M34.8 142.6h5.7M34.8 142.8h5.7M34.8 143h5.7M34.8 143.3h5.7M34.8 143.5h5.7M34.8 143.7h5.7M34.8 144h5.7M34.8 144.2h5.7M34.8 144.4h5.7"/>
<path d="M34.8 144.7h5.7M34.8 144.9h5.7M34.8 145.1h5.7M34.8 145.3h5.7M34.8 145.6h5.7M34.8 145.8h5.7M34.8 146h5.7M34.8 146.3h5.7M34.8 146.5h5.7M34.8 146.7h5.7M34.8 146.9h5.7M34.8 147.2h5.7"/>
<path d="M34.8 147.4h5.7M34.8 147.7h5.7M34.8 147.9h5.7M34.8 148.1h5.7M34.8 148.3h5.7M34.8 148.5h5.7M34.8 148.8h5.7M34.8 149h5.7M34.8 149.2h5.7M34.8 149.5h5.7M34.8 149.7h5.7M34.8 149.9h5.7"/>
<path d="M34.8 150.2h5.7M34.8 150.4h5.7M34.8 150.6h5.8M34.8 150.8h5.8M34.8 151.1h5.8M34.8 151.3h5.8M34.8 151.6h5.8M34.8 151.8h5.8M34.8 152h5.8M34.8 152.2h5.8M34.8 152.4h5.8M34.8 152.7h5.8"/>
<path d="M34.8 152.9h5.8M34.8 153.2h5.8M34.8 153.4h5.8M34.8 153.6h5.8M34.8 153.8h5.8M34.8 154.1h5.8M34.8 154.3h5.8M34.8 154.5h5.8M34.8 154.8h5.8M34.8 155h5.8M34.8 155.2h5.8M34.8 155.4h5.8"/>
<path d="M34.8 155.7h5.8M34.8 155.9h5.8M34.8 156.1h5.8M34.8 156.4h5.8M34.8 156.6h5.8M34.8 156.8h5.8M34.8 157.1h5.8M34.8 157.3h5.8M34.8 157.5h5.8M34.8 157.7h5.8M34.8 158h5.8M34.8 158.2h5.8"/>
<path d="M34.8 158.4h5.8M34.8 158.7h5.8M34.8 158.9h5.8M34.8 159.1h5.8M34.8 159.3h5.8M34.8 159.6h5.8M34.8 159.8h5.8M49.1 144.7h12.9v22h-12.9zM61.7 140.1h7.4M61.7 140.4h7.4M61.7 140.6h7.4M61.7 140.8h7.4"/>
<path d="M61.7 141.1h7.4M61.7 141.3h7.4M61.7 141.5h7.4M61.7 141.7h7.4M61.7 142h7.4M34.8 160h5.8M34.8 160.3h5.8M34.8 160.5h5.8M34.8 160.7h5.8M34.8 161h5.8M34.8 161.2h5.8"/>
</g>
<g fill="#000" stroke="#000" stroke-width=".18">
<path d="M140.9 96.9v94.8h-1.5zM139.4 96.9h1.5l-1.5 94.8zM151 186.7v1h-.8zM150.2 186.7h.8l-.8 1zM151 187.7l8.8-1v1zM151 186.7h8.8l-8.8 1zM159.8 187.7l9.6-1v1zM159.8 186.7h9.6l-9.6 1zM139.4 205.2l10.8-1.4v1.4zM139.4 203.8h10.8l-10.8 1.4zM151.1 197.2v8h-.9zM150.2 197.2h.9l-.9 8z"/>
<path d="M151.1 205.2l18.3-1.4v1.4zM151.1 203.8h18.3l-18.3 1.4zM172.4 91.9v113.3h-3zM169.4 91.9h3l-3 113.3z"/>
</g>
<g fill="none" stroke="#5cb800" stroke-width=".18">
<path d="M138.3 91.8h2.1M138.3 92.1h3M138.6 92.3h2.6M138.6 92.5h2.4M138.6 92.8h2.5M138.7 96.2h2.6M138.7 93.7h1.5M138.7 96h2.8M138.8 93.9h1.5M138.8 95.8h2.8M138.9 96.4h2.2M138.9 93.4h2"/>
<path d="M139 93h2.1M139 95.5h.2M139 96.6h2.2M139.1 93.2h2.1M139.1 96.9h2.2M139.1 97.1h2.4M139.1 94.1h1.3M139.1 97.4h2.3M139.3 94.4h1M139.3 94.6h1.2M139.6 97.6h1.9M139.7 97.8h1.8"/>
<path d="M139.8 94.8h.3M139.9 98h1.1M139.9 95.5h.4M139.9 98.3h1M140.2 98.5h.4M140.4 94.8h.1M140.5 95.5h.6M140.6 95.3h.5M140.7 95h.5M140.8 94.1h2.2M140.8 91.8h.4M141.2 92.5h.3"/>
<path d="M141.3 92.8h1.5M141.3 93.9h1.5M141.4 93h1.3M141.4 93.7h1.3M141.4 94.6h1.3M141.4 94.4h1.6M141.5 94.8h.4M141.5 95h.4M141.6 92.5h.9M141.6 93.2h1.1M141.7 92.1h1M141.7 93.4h1.3"/>
<path d="M141.8 92.3h.7M141.9 91.8h.9M142.1 94.8h.5M142.3 95h.2"/>
</g>
<g fill="none" stroke="#000" stroke-width=".18">
<path d="M172.4 91.9h-3v94.8h-19.2v1h19.2v16.1h-18.3v-6.6h-.9v6.6M150.2 139.7h12.4v8h-12.4zM151.6 136.7h4.1v4.1h-4.1zM157.1 136.7h4v4.1h-4zM162.6 127.3h.3v20.4h-.3zM163 127.3h6.4v20.4h-6.4zM163.2 127.6h6v19.9h-6zM151.6 146.7h4.1v4h-4.1zM151.6 159.7h4.1v4h-4.1zM157.1 146.7h4v4h-4zM157.1 159.7h4v4h-4zM149.9 179.7h.3v8h-.3z"/>
<path d="M149.9 164.8h19.5v5.1h-19.5zM150.2 179.7h19.2M149.9 197.2h.3v6.6h-.3zM149.9 196.9l.6-.1v.1h.6v.2l-.1 .1h-1zM149.9 187.8l1.1-.1 .1 .3h-.6v.2h-.3v-.2h-.3zM149.9 189.9h.3v-.1h.3v.1h.6v.2l-.1 .1h-1zM149.9 188v2.5M150 190.2h1l.1 .3h-.6v.2h-.3v-.2h-.3zM150.2 180.7h6.1M150.2 180.3h6.1v5.9h-6.1zM150.5 188h.3v1.9h-.3zM150.8 196.6l6.4-.1v.4h-6.4z"/>
<path d="M151.1 190.2h4.3M151.1 187.7v2.8M153 198.1a1.76 1.76 0 0 1 2-.6 1.76 1.76 0 0 1 1.2 1.6v4.4h-3.5v-4.4l.1-.5zM153.4 198.4a1.26 1.26 0 0 1 1.4-.4 1.26 1.26 0 0 1 .9 1.1 1.42 1.42 0 0 1-1.6 1.9 1.69 1.69 0 0 1-.9-2.2zM153.7 198.4a1.11 1.11 0 0 1 1.1-.2 1.11 1.11 0 0 1 .7 .9 1.26 1.26 0 0 1-.2 1.4 1.26 1.26 0 0 1-1.3 .3 1.8 1.8 0 0 1-.3-2.4zM154.2 199.9h.3a.31 .31 0 0 1 .4 .3v.4h-.9v-.4zM155.4 188.3h4v3h-4zM158 198.7a1.76 1.76 0 0 1 2-.6 1.76 1.76 0 0 1 1.2 1.7v3.7h-3.5v-3.7zM158.4 199a1.28 1.28 0 0 1 1.4-.4 1.28 1.28 0 0 1 .9 1.2 1.76 1.76 0 0 1-.9 2.1 1.28 1.28 0 0 1-1.6-1.2v-1.3zM159.3 199.6h.3v.2h-.3zM159.4 190.2h10M159.8 181.4h3.8v3.7h-3.8z"/>
<path d="M162.9 190.2v13.6M164 180.8h5.1v5.4h-5.1zM164.7 181.4l1.2 1.2M164.7 184.4l1.2 1.1M165.9 184.4l-1.2 1.1M165.9 181.4l-1.2 1.2M167 181.4l1.2 1.2M167 184.4l1.2 1.1M168.2 184.4l-1.2 1.1M168.2 181.4l-1.2 1.2M168.6 183.1h.2v.2h-.2zM168.6 184.1h.2v.3h-.2z"/>
<path d="M168.6 183.6h.2v.3h-.2zM168.6 182.6h.2v.2h-.2zM169.4 180.3h-12.6v6.4M139.4 203.8h10.8M153 203.5h-.2v-1.1l.2-.2h2.8l.2 .2v1.1M153.5 201.7h.4M153.6 201.7h.1v.1zM153.7 201.5v.4M154 200.6v.2M154.3 202.8h.3v.3h-.3zM154.9 200.6v.2M155 201.7h.4"/>
<path d="M155.2 201.7h.1v.1h-.1zM155.2 201.5v.4M156.2 202.1l-.2-.2h-3.1l-.2 .2M159.2 201.1l.2-.1 .3 .1v.4l-.3 .2-.2-.2zM159.3 201.2h.3v.3h-.3zM159.3 202.6h.3v.2l-.2 .1h-.1z"/>
<circle cx="165.3" cy="185" r=".68"/>
<circle cx="165.3" cy="182" r=".68"/>
<circle cx="167.6" cy="185" r=".68"/>
<circle cx="167.6" cy="182" r=".68"/>
<circle cx="154.4" cy="203" r=".25"/>
<circle cx="158.5" cy="202.6" r=".17"/>
<circle cx="160.4" cy="202.6" r=".17"/>
</g>
<g fill="none" stroke="#767676" stroke-width=".18">
<path d="M149.9 190.5v.2M149.9 190.8v.3M149.9 191.2v.2M149.9 191.6v.2M149.9 191.9v.3M149.9 192.3v.2M149.9 192.7v.2M149.9 193v.3M149.9 193.4v.3M149.9 193.8v.3M149.9 194.2v.2M149.9 194.6v.2"/>
<path d="M149.9 194.9v.3M149.9 195.3v.2M149.9 195.7v.2M149.9 196v.3M149.9 196.4v.3M149.9 196.8v.1M151.1 190.8v.3M151.1 191.2v.2M151.1 191.6v.2M151.1 191.9v.3M151.1 192.3v.2M151.1 192.7v.2"/>
<path d="M151.1 193v.3M151.1 193.4v.3M151.1 193.8v.3M151.1 194.2v.2M151.1 194.6v.2M151.1 194.9v.3M151.1 195.3v.2M151.1 195.7v.2M151.1 196v.3M151.1 196.4v.3M151.1 196.8v.1M151.4 190.6l-.3-.1v.2"/>
<path d="M151.6 190.6h.2M151.9 190.6l.3 .1M152.3 190.7l.2 .1M152.7 190.8l.2 .1M153 190.9l.2 .1M153.4 191.1l.2 .1M153.7 191.2l.2 .1M154.1 191.4l.2 .2M154.3 191.6l.3 .1M154.6 191.8l.3 .2M154.9 192.1l.3 .1M155.2 192.3l.2 .2"/>
<path d="M155.5 192.6l.2 .1M155.6 196h.7v.1h-.7zM155.6 197.3h.7v.1h-.7zM155.7 192.8l.2 .2M156 196.5h.5zM156 196.9l.5 .1zM156 193.1l.1 .2M156.2 196.1h.1v.4h-.1zM156.2 197h.1v.3h-.1zM156.2 193.5l.1 .2M156.4 193.8l.1 .2M156.6 194.1l.1 .2"/>
<path d="M156.7 194.4l.1 .3M156.8 194.8l.1 .2M157 195.2v.2M157.1 195.5v.2M157.1 195.9l.1 .2M157.2 196.3v.2M157.2 196.6v.3"/>
</g>
<path d="M150.2 197.2v6.6" fill="none" stroke="#000" stroke-width=".21"/>
<g font-size="8.7">
<text x="22.5" y="87.1">PISO 1º y 7º</text>
<text x="24" y="190.3">03</text>
<text x="23.7" y="212.1">DEPARTAMENTO</text>
<text x="23.2" y="221.5">1 AMBIENTES</text>
<text x="23.3" y="242.9">40,45 m2</text>
</g>
<g font-size="4.3">
<text x="23.5" y="78.9">UBICACION</text>
<text x="24.3" y="182.1">UNIDAD</text>
<text x="24.7" y="203.9">TIPOLOGIA</text>
<text x="23.9" y="234.7">SUPERFICIE</text>
<text x="23.9" y="251.1">SUP. CUBIERTA</text>
<text x="65" y="251.1">=</text>
<text x="72" y="251.1">34,15 m2</text>
<text x="23.8" y="258.4">SUP. SEMICUBIERTA</text>
<text x="77.4" y="258.4">=</text>
<text x="84.4" y="258.4">6,30 m2</text>
</g>
<g font-size="1.8">
<text x="8.2" y="286.6">Los planos, descripciones, fotografías e ilustraciones son propiedad del ESTUDIO SUREDA ASOCIADOS y son meramente orientativos, y están sujetos a modificaciones, adecuaciones y replanteos, tanto en lo que respecta a a</text>
<text x="8.2" y="289.1">tipología, tamaño y características de las unidades funcionales como a los servicios generales, amenities y espacios comunes del edificio. Asimismo, las medidas y superficies de los planos son meramente orientativos y surgen</text>
<text x="8.2" y="291.6">de las modificaciones indicadas precedentemente y del plano de mensura y división en propiedad horizontal, al avance técnico del proyecto y a la incorporación de la estructura y las instalaciones pertinentes del proyecto.</text>
</g>
</svg>
